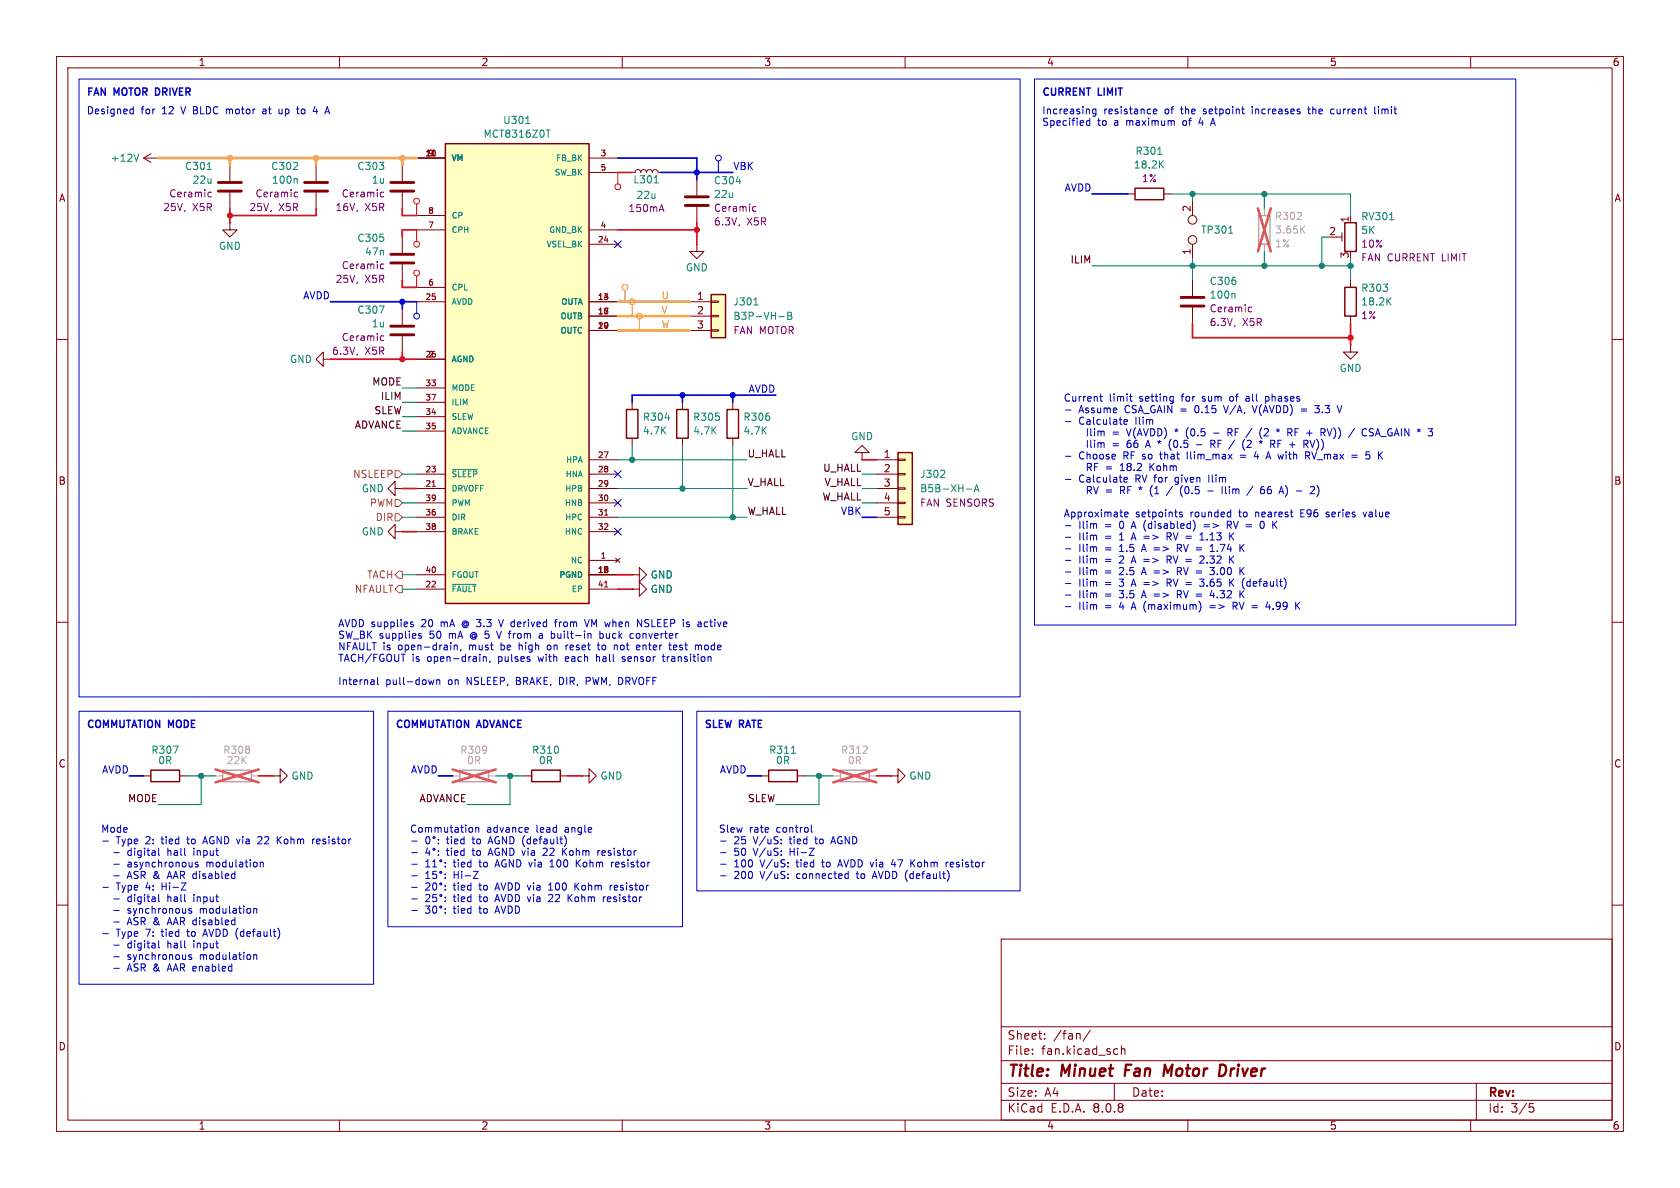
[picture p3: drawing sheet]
<svg xmlns="http://www.w3.org/2000/svg" width="297mm" height="210mm" viewBox="0 0 297 210" stroke-linecap="round" stroke-linejoin="round" font-family="sans-serif">
<g fill="none" stroke="#840000" stroke-width=".18">
<path d="M10 10h277v190h-277zM12 12h273v186h-273zM60 10v2M110 10v2M160 10v2M210 10v2M260 10v2M10 60h2M285 60h2M10 110h2M285 110h2M10 160h2"/>
<path d="M177 166h108v32h-108zM285 160h2M60 198v2M110 198v2M160 198v2M177 194.5h108M177 191.5h108M177 187.5h108M177 181.5h108M182.5 186.3v.1M182.5 185.5v.1M184.7 183.6v.1"/>
<path d="M184.7 182.8v.1M192.7 182.1l-1.2 2M197 191.5v3M197.2 185.4l.4 .1M197.6 186.3l-.4 .1M198.2 185.5l.3-.1 .3 .1 .1 .9M198.2 184.9v1.5M210 198v2M260 198v2M261 191.5v6.5M270.4 195.1h.7M270.5 195.7h.4l.3 .3-.2 .5-.5 .1"/>
</g>
<path d="M199.1 188.2l-.3 2M207.3 188.2l-.9 1.4-.5-1.4-.2 2M216.2 188.2a1.11 1.11 0 0 1 .1 1.9" fill="none" stroke="#840000" stroke-width=".4"/>
<path d="M78.7 25.4h25.4v81.3h-25.4z" fill="#ffffc2"/>
<path d="M78.7 25.4h25.4v81.3h-25.4z" fill="none" stroke="#840000" stroke-width=".25"/>
<g fill="none" stroke="#840000" stroke-width=".18">
<path d="M73.7 27.9h5M73.7 38.1h5M104.1 27.9h5.1M104.1 30.5h5.1M73.7 40.6h5M73.7 53.3h5M73.7 50.8h5M104.1 40.6h5.1M104.1 53.3h5.1M104.1 55.9h5.1M104.1 58.4h5.1M104.1 43.2h5.1"/>
<path d="M73.7 63.5h5M73.7 68.6h5M73.7 73.7h5M73.7 76.2h5M73.7 71.1h5M73.7 86.4h5M73.7 83.8h5M73.7 88.9h5M73.7 91.4h5M73.7 94h5M76.4 86h.6M104.1 86.4h5.1"/>
<path d="M104.1 83.8h5.1M104.1 81.3h5.1M104.1 88.9h5.1M104.1 91.4h5.1M104.1 94h5.1M104.1 99.1h5.1M106.9 91.1h.6M108.8 98.7l.8 .7M109.6 98.7l-.8 .7M73.7 101.6h5M73.7 104.1h5M104.1 101.6h5.1"/>
<path d="M104.1 104.1h5.1M106.9 103.8h.6"/>
</g>
<path d="M93 21.8h.7M96.6 23h.7M96.9 23v1.3M80 83h4.4M80 103.3h4.2" fill="none" stroke="#008484" stroke-width=".18"/>
<path d="M158.7 80h2.6v12.7h-2.6z" fill="#ffffc2"/>
<g fill="none" stroke="#840000" stroke-width=".18">
<path d="M25.4 27.9l1.3 .8M25.4 27.9h2.5M26.7 27.2l-1.3 .7M27.9 27.9h.1M40.6 39.4v1.2h1.3l-1.3 1.3-1.2-1.3h1.2M40.6 39.4h.1M40.6 29.2v2.8M40.6 34v2.8M55.9 29.2v2.8M55.9 34v2.8M71.1 29.2v2.8M71.1 34v2.8"/>
<path d="M111.8 30.5h.5l.1-.4 .4-.1 .3 .1 .2 .4 .1-.4 .4-.1 .3 .1 .2 .4 .1-.4 .4-.1 .4 .1 .1 .4 .2-.4 .3-.1 .4 .1 .1 .4h.5M123.2 31.8v2.7M123.2 36.6v2.8M199.4 34.3h1.3M205.7 34.3h1.3M238.8 38.1v1.3M71.1 41.9v2.8M71.1 46.7v2.8M71.1 54.6v2.8M71.1 59.4v2.8M123.2 43.2v1.3h1.3l-1.3 1.2-1.3-1.2h1.3M123.2 43.2h.1"/>
<path d="M210.8 49.5v2.8M210.8 54.4v2.8M236.2 41.9h1M237.2 41.1v1.6M238.8 49.5v1.3M238.8 55.9v1.3M57.1 63.5v-1.3l-1.2 1.3 1.2 1.3v-1.3h1.3M111.8 71.1v1.3M111.8 77.5v1.2M120.6 71.1v1.3M120.6 77.5v1.2M129.5 71.1v1.3"/>
<path d="M129.5 77.5v1.2M238.8 61v1.2h-1.3l1.3 1.3 1.2-1.3h-1.2M238.8 61h.1M69.8 86.4v-1.3l-1.2 1.3 1.2 1.2v-1.2h1.3M69.8 94v-1.3l-1.2 1.3 1.2 1.3v-1.3h1.3M71.1 86.4h.1M71.1 94h.1M152.4 80h1.3l-1.3-1.3-1.3 1.3h1.3v1.3M152.4 81.3h.1M154.9 81.3h3.8M154.9 83.8h3.8M154.9 86.4h3.8"/>
<path d="M154.9 88.9h3.8M154.9 91.4h3.8M158.7 91.3h1.3v.3h-1.3zM158.7 88.8h1.3v.2h-1.3zM158.7 86.2h1.3v.3h-1.3zM158.7 83.7h1.3v.2h-1.3zM158.7 81.2h1.3v.2h-1.3zM111.8 104.1h1.2v-1.2l1.3 1.2-1.3 1.3v-1.3M111.8 104.1h.1M25.4 137.2h1.3M31.7 137.2h1.3M48.3 137.2h1.2v1.2l1.3-1.2-1.3-1.3v1.3"/>
<path d="M48.3 137.2h.1M92.7 137.2h1.3M99.1 137.2h1.2M102.9 137.2h1.2v1.2l1.3-1.2-1.3-1.3v1.3M102.9 137.2h.1M134.6 137.2h1.3M141 137.2h1.2M157.5 137.2h1.2v1.2l1.3-1.2-1.3-1.3v1.3M157.5 137.2h.1"/>
</g>
<path d="M200.7 33.3h5v2h-5zM237.7 39.4h2.1v5.1h-2.1zM237.7 50.8h2.1v5.1h-2.1zM110.7 72.4h2.1v5.1h-2.1zM119.6 72.4h2.1v5.1h-2.1zM128.5 72.4h2.1v5.1h-2.1zM158.7 80h2.6v12.7h-2.6zM26.7 136.1h5v2.1h-5zM94 136.1h5.1v2.1h-5.1zM135.9 136.1h5.1v2.1h-5.1z" fill="none" stroke="#840000" stroke-width=".25"/>
<g fill="none" stroke="#008484" stroke-width=".18">
<path d="M24.5 27.2l-.4 1.3M36.6 30h.8M52.4 31.5l.1 .2v.7M115.7 32.3h.7M130.2 32.1h.7M204.7 27.3h.7M205.2 29l.5 .7M205.7 28.4l-.7 .8M245.7 38.9h.7M67.1 54.1h.8l-.5 1.3M218.1 51.9l.2 .1v.7M245.4 53.2l.5 .7"/>
<path d="M245.9 52.6l-.7 .8M117.6 73.9h.8M166.9 83.2l.1 .2v.3l-.8 .7h.8M170.8 86.5h1M172.2 86.9l.4-1.2 .5 1.2M172.3 86.6h.7M30.6 131.9h.9l-.6 1.3M139.9 133.2h.7"/>
</g>
<path d="M222.5 38.1h2v5.1h-2zM39.4 136.1h5v2.1h-5zM81.3 136.1h5.1v2.1h-5.1zM148.6 136.1h5.1v2.1h-5.1z" fill="none" stroke="#a1a1a1" stroke-width=".25"/>
<path d="M223.5 36.8v1.3M230.7 39.9l-.8 .8M223.5 43.2v1.3M230.1 40.5l.6 .7M38.1 137.2h1.3M44.4 137.2h1.3M80 137.2h1.3M86.4 137.2h1.2M147.3 137.2h1.3M153.7 137.2h1.2" fill="none" stroke="#a1a1a1" stroke-width=".18"/>
<path d="M222.4 36.8l2.3 7.7M224.7 36.8l-2.3 7.7M38.1 136l7.6 2.3M45.7 136l-7.6 2.3M80 136l7.6 2.3M87.6 136l-7.6 2.3M147.3 136l7.6 2.3M154.9 136l-7.6 2.3" fill="none" stroke="#e65255" stroke-width=".46"/>
<g fill="none" stroke="#840000" stroke-width=".51">
<path d="M38.6 33.8h4.1M38.6 32.3h4.1M53.8 33.8h4.1M53.8 32.3h4.1M69.1 33.8h4.1M69.1 32.3h4.1M121.2 36.3h4M121.2 34.8h4M69.1 46.5h4.1M69.1 45h4.1M69.1 59.2h4.1M69.1 57.7h4.1"/>
<path d="M208.8 54.1h4.1M208.8 52.6h4.1"/>
</g>
<g fill="none" stroke="#840084" stroke-width=".18">
<path d="M37 34h.4M37.4 34.8h-.4M52.2 34h.4M52.6 34.8h-.4M67.5 34h.3M67.8 34.8h-.3M116.7 37h.6M117 36.1l.4 1.3M133.3 36.5l.4 .1M133.7 37.3l-.4 .1M67.5 46.7h.3M67.5 59.4h.3"/>
<path d="M67.8 47.5h-.3M220.9 54.3h.4M221.3 55.1h-.4M67.8 60.2h-.3"/>
</g>
<path d="M125.7 52.1h2.6v7.6h-2.6z" fill="#ffffc2"/>
<g fill="none" stroke="#840000" stroke-width=".18">
<path d="M210.8 35.6v2.5M121.9 53.3h3.8M121.9 55.9h3.8M121.9 58.4h3.8M125.7 58.3h1.3v.2h-1.3zM125.7 55.8h1.3v.2h-1.3zM125.7 53.2h1.3v.3h-1.3zM210.8 43.2v2.5M111.8 101.6h1.2v-1.3l1.3 1.3-1.3 1.3v-1.3M111.8 101.6h.1M111.8 104.1h.1"/>
<circle cx="210.8" cy="38.9" r=".76"/>
<circle cx="210.8" cy="42.4" r=".76"/>
</g>
<path d="M125.7 52.1h2.6v7.6h-2.6z" fill="none" stroke="#840000" stroke-width=".25"/>
<path d="M133.3 53.9h.7M137.7 56h1M139.3 55.2h.4l.2 .2-.2 .4 .2 .1 .1 .3-.2 .3h-.5zM139.3 55.8h.4M217.2 41.2h.8" fill="none" stroke="#008484" stroke-width=".18"/>
<g fill="none" stroke="#ff031a" stroke-width=".18">
<path d="M73.7 36.1v2M109.2 30.5v2M73.7 40.6v2.1M73.7 48.8v2"/>
<circle cx="73.7" cy="35.6" r=".51"/>
<circle cx="109.2" cy="33" r=".51"/>
<circle cx="73.7" cy="43.2" r=".51"/>
<circle cx="73.7" cy="48.3" r=".51"/>
</g>
<g fill="none" stroke="#ffa80e" stroke-width=".18">
<path d="M110.5 51.3v2M111.8 53.8v2.1M113 56.4v2"/>
<circle cx="110.5" cy="50.8" r=".51"/>
<circle cx="111.8" cy="53.3" r=".51"/>
<circle cx="113" cy="55.9" r=".51"/>
</g>
<g fill="none" stroke="#00f" stroke-width=".18">
<path d="M127 28.4v2.1M73.7 53.3v2.1"/>
<circle cx="127" cy="27.9" r=".51"/>
<circle cx="73.7" cy="55.9" r=".51"/>
</g>
<path d="M69.8 88.3h.7l.6 .6-.6 .6h-.7zM69.8 83.2h.7l.6 .6-.6 .7h-.7zM69.8 90.8h.7l.6 .6-.6 .7h-.7zM70.5 103.5h.6v1.3h-.6l-.7-.7zM70.5 101h.6v1.2h-.6l-.7-.6z" fill="none" stroke="#848400" stroke-width=".18"/>
<g fill="none" stroke="#0000c2" stroke-width=".18">
<path d="M14 14h166.3v109.2h-166.3zM23.2 19.3h.4M23.6 18.9v1.2M40 19.3v.8M40.2 19.3l-.2 .1M46.8 19.3h-.3M46.9 19.6h-.3l-.2 .2 .1 .3h.4M49.3 19.9l.2 .2 .4-.1M52.4 19.3h.5M52.6 18.9v1M55.4 19.7h.8M56 19.3v.8"/>
<path d="M182.9 14h85.1v96.5h-85.1zM193.7 19.3v1l-.2 .2h-.3M193.7 19.3h-.3l-.3 .2 .2 .6h.4M203.9 19.7l.6-.1-.1-.3h-.3l-.2 .2 .1 .6h.4M219.5 19.3h.5M221.4 18.9v.1M221.4 19.3v.8M231.2 19.3h.5M231.4 18.9v1l.3 .2M235.8 19.3h-.3l-.3 .2 .2 .6h.4M243 18.9v1l.2 .2M243.7 18.9v.1"/>
<path d="M243.7 19.3v.8M23.6 20.1h-.4M52.8 20.1h.1M192.1 21.4v.6l.2 .2 .4-.1M192.7 20.9v1.3M207.5 21.4l.1 .8M212.3 20.8l-.4 .9h.8M214.1 21.8h.6M214.4 20.9l-.4 1.3M219.9 20.1h.1M188.4 72.5h.9M188.4 74.5h.9"/>
<path d="M194.4 70.1h.5M194.6 69.7v1l.3 .2M196.8 76.4h.9M196.8 76.8h.9M196.8 78.4h.9M196.8 78.8h.9M198.9 74.2l-.2 .1v.5l.2 .2h.3M199.1 74.2l.2 .3-.6 .1M199.1 75.8l.5 1.3M199.6 77.8l-.1 .1a.86 .86 0 0 0 0 1.2h.2M199.7 70.1h.5M199.7 78.3h-.2l-.3 .3"/>
<path d="M199.9 69.7v1l.3 .2M202.5 79.1l.4-1.3 .5 1.3M202.6 78.7h.6M207 70.1h.4M207.4 70.9h-.4M207.4 70.1v1l-.2 .2M207.5 78.3l.2 .7M207.7 76l.3 .1M208 75.8v.3M208 76.1l-.2 .2M208 76.1l.1 .2M208.3 76l-.3 .1"/>
<path d="M209.9 79.9v1.2M209.9 77.3l.2 .2M210.1 75.6l-.1 .1M211.5 78.6h1M214.1 78.5l.6-.1 .1-.1-.1-.3-.6-.2v1.3M214.4 78.5l.4 .6M214.5 76.6h1M215.3 78.4h.5M215.9 77.8h-.6v1.3M216.3 71.7l.4 1.3M217.1 76.5l.6-.1 .1-.2v-.3l-.7-.1v1.3M217.4 76.5l.4 .6"/>
<path d="M217.5 70.1l-.1 .2 .1 .6M220.7 70.1h-.4M220.7 70.4h-.3l-.2 .2 .1 .3h.4M221.2 78.1l-.1 .3-.7 .7h.8M221.4 71.7l.4 1.3M222 79.8l-.3 .9h.8M223.5 75.9l.5-.1 .2 .3-.8 1h.8M223.7 70.1h.4l.2 .1M223.7 70.1v1.2M224.2 79.9l.4 1.2M224.3 70.8l-.2 .1h-.4M228.9 76.4h.5"/>
<path d="M228.9 75.8h.6M230 72.7h1M231.9 79.9l.4 1.2M232.4 77.8l-.4 1.3M232.4 71.7h.8l-.4 .5h.3l.1 .2M233 78l.1 .5M233.1 78.7l-.3 .9M233.2 72.7l-.2 .3h-.4M235.5 75.8l-.4 1.3M235.8 75.6l.2 .2M236 77.3l-.2 .2M237.2 71.7l-.4 1.3"/>
<path d="M241 75.8l-.2 .5 .2 .7M242.1 79.9h-.6v.6M242.6 75.8h.2M242.7 76.6v.3M243.3 76.7h.6M243.6 75.8l-.4 1.3M188.4 80.7h.9M188.4 84.8h.9M188.4 92.9h.9M188.4 95h.9M188.4 97h.9M188.4 99.1h.9"/>
<path d="M198 90.5h.5M198 83.2h.8M198.1 86v1.3M198.1 86.7h.5M198.3 82.1l-.3 .2M198.3 91.4h.2M198.4 81.9v1.3M198.4 86.7l.4 .6M198.7 84.8l.6-.1-.1-.3h-.3l-.2 .2 .1 .6h.4M198.8 90.9l.6-.1v-.2l-.4-.1-.2 .2 .1 .6h.5M203.3 81.9v1.3M203.5 82.5l.5 .7"/>
<path d="M203.7 87.7v.1M204 81.9l-.7 .7M206.3 94.2v1.3M206.3 98.3v1.2M206.3 94.9h.5M206.3 98.9h.5M206.6 94.9l.4 .6M206.6 98.9l.4 .6M207.3 85.9l-1.1 1.7M208.1 96.2v1.3M208.1 96.9h.5M208.4 96.9l.5 .6"/>
<path d="M208.7 86.4v.8l.3 .6M209 90.6l-.3-.1-.2 .2 .1 .2 .4 .1v.3h-.5M209.5 86.5l.1 .7 .3 .1M211.2 92.3l.1 .8-.3 .7M212.1 95.5h.8M212.3 94.5l.2-.3v1.3M212.9 92.7h.9M212.9 93.1h.9M212.9 98.6l-.8 .9h.8M213.5 86.8h1M213.7 84v1.2M213.9 97.5h.8"/>
<path d="M214.2 96.4l-.1 .1M214.3 96.2v1.3M216.1 86v1.3M216.7 86v1.1l.1 .2M217 92.1v1.3M217.3 92.8l.4 .6M217.3 86.4v.9M217.4 98.3v1.2M217.5 90.5l.1 .1M217.5 92.1l.1 .1M217.6 90.1v1.3M217.6 91.3l-.1 .1"/>
<path d="M217.6 92.7l-.6 .1M217.6 94.7l.5 .8M217.6 98.8l.5 .7M218.1 94.2l-.7 .7M218.1 98.3l-.7 .7M219.3 80.5h.9M219.3 80.8h.9M219.4 96.8l.5 .7M219.9 96.2l-.7 .8M221.5 85.9l-1.1 1.7M223.4 92.4v.8l-.3 .2M223.9 80.8h.6"/>
<path d="M224.6 86l-.3 .1a.86 .86 0 0 0 0 1.2l.4-.1 .1-.5-.3-.2h-.2l-.3 .2M229.2 86.8h1M230 90.7h.4M230.6 90.1h-.6v1.3h.6M231.1 80.5l.4 .6M231.5 80.1l-.1 .4h-.6M231.7 86.1l.1-.1 .5 .1 .1 .2-.1 .3M232.8 85.8l.3 .6v.8M234.4 91.3l.4 .1M234.8 90.5l-.4 .2 .1 .2h.3M239 80.5h.9M239 80.8h.9"/>
<path d="M241 90.5l.3 .9 .3-.9M66.7 119.7v1.1l.2 .2M72.6 110.3l.4 .1 .1 .2-.2 .2-.3-.1M72.6 110h.4M74.1 112.3l.4 .2v.2l-.1 .1h-.4M74.1 112h.4M80.3 114v.9M80.3 114.2l.2-.2 .3 .1v.8M81.5 114.8l-.1 .3M81.9 109.9a.58 .58 0 0 0 0 .9M83.3 112a.58 .58 0 0 0 0 .8M85.4 116.2l.2-.1h.3l.1 .8"/>
<path d="M85.4 116.1v.8M86.6 116.9l-.1 .2M87.8 111.6l.4 1.2M88.2 109.5l.4 1.3M91.8 113.6v1.3M92 114l-.2 .2M95.3 112h.5l.1 .8M95.9 112.3h-.4l-.2 .2 .2 .3h.4M97.2 114l-.3 .1-.2 .2 .1 .5 .4 .1M98 109.9h.5M98.5 109.5l-.3 .2v1.1M99.2 119.7h-.3v1.3h.3"/>
<path d="M100.1 116.1l-.2 .2v.4l.2 .2M100.4 114l-.3 .3M100.6 116.4l-.7 .1M103.3 109.5l.5 1.3 .4-1.3M104.1 119.7h-.5v1.3M105.4 115.7v1.2M105.6 114h.5M105.8 113.6v1.1l.3 .2M105.8 116.1l-.4 .1M106.1 112h.3l.3 .2-.2 .6h-.4M106.1 111.6v1.2M109 114l.1 .2v.7"/>
<path d="M110.5 116.1h-.3l-.2 .2 .5 .4M110.5 116.7l-.2 .2h-.3M112.7 109.5l.7 1.3v-1.3M112.9 112h-.3l-.1 .2v.5l.4 .1M112.9 114l.2 .3-.6 .2M113.1 114.8l-.2 .1M114 110.7l.2 .1M114.1 109.6l-.1 .2 .1 .3M117.1 116.1h.4M117.2 115.7v1l.3 .2M119.7 114.2l-.2-.2h-.3l-.1 .2v.6h.5M119.7 114.3l-.6 .2"/>
<path d="M123.7 114l.3 .2v.7M124.6 110.7h.5M124.6 110h.5M188.4 101.1h.9M188.4 103.2h.9M188.4 105.2h.9M188.4 107.2h.9M206.3 102.4v1.2M206.3 103h.5M206.6 103l.4 .6M208.1 100.3v1.3M208.1 104.4v1.3"/>
<path d="M208.1 101h.5M208.1 105.1h.5M208.4 101l.5 .6M208.4 105.1l.5 .6M212.2 106.6l.1 .8-.2 .6M212.9 102.4l-.5 .4 .3 .1 .2 .2M212.9 103.4l-.3 .2h-.3M213.9 107.1h1M213.9 107.4h1M214.2 104.4l-.3 .9h.8M214.5 104.8v.9M214.7 100.3l-.5 .5 .3 .1 .2 .1"/>
<path d="M214.7 101.3l-.3 .3h-.3M217.6 102.9l.5 .7M218 106.5v1.2M218.1 102.4l-.7 .7M218.3 107.1l.4 .6M218.6 107.1h-.6M219.2 104.4v1.3M219.4 100.9l.5 .7M219.4 105l.5 .7M219.9 100.3l-.7 .7M219.9 104.4l-.7 .7M220.5 103.6h.4"/>
<path d="M220.9 102.8h-.4M223.8 107.3h.8M224.4 106.9v.8M229.2 107l.6 .7M229.8 106.5l-.7 .7M14 125.7h52v48.3h-52zM66.1 120.2v.8M66.1 121h-.1M66.1 120.5h-.1M68.6 125.7h52v38.1h-52zM76.7 120.2l-.2 .8-.3-.6M77.2 120.2v.8"/>
<path d="M77.2 120.3l.2-.1h.3l.1 .8M103.6 120.4h.5M123.2 125.7h57.1v31.8h-57.1zM18.2 148.7h1M18.2 156.9h1M28 149.9v1.1l.2 .2M28 158.1v1.1l.2 .2M29.7 154.9h.6M30 154l-.4 1.3M32.9 156.1l-.9 1.2h.9M34.3 150.4v.8M34.3 158.1v.1"/>
<path d="M34.3 158.5v.9M34.5 152.6l.1 .2 .5 .2-.2 .3-.4-.1M36 148.8h.6M36.3 147.9l-.5 1.3M46.1 152.5h.4v.8M46.2 148l-.4-.1-.2 .1M46.2 148.4l-.7 .8h.8M49.2 148.4l.6 .8M49.8 147.9l-.8 .7M55.6 148.3l-.3 .1M56.4 148.3h-.2l-.2 .2v.6l.4 .1M56.6 148.6l-.6 .1"/>
<path d="M72.8 148.7h1M72.8 150.7h1M72.8 152.8h1M72.8 154.8h1M72.8 156.9h1M72.8 158.9h1M75.3 156.2l.5-.1 .2 .3-.8 .9h.8M75.3 158.2l.5-.1 .2 .4-.8 .9h.8M75.3 153.3h.7M75.3 152.3l.3-.3v1.3M75.3 154.4l.3-.4v1.3M75.3 155.3h.7"/>
<path d="M75.3 148.1v.6l.1 .3 .2 .2 .3-.3v-.8M75.6 149.9l-.3 .9h.8M75.9 150.4v.8M76.5 153.3h.7M76.5 152.3l.3-.3v1.3M76.5 148.1l.2 .2 .2-.2M76.7 156.1h.1a.68 .68 0 0 1 .4 .6 .68 .68 0 0 1-.4 .6 .84 .84 0 0 1-.1-1.2zM77.1 154h-.6v.6l.2-.1 .4 .1 .1 .2-.1 .4-.1 .1-.5-.1M77.1 158.1h-.6v.6l.2-.1 .4 .1 .1 .1-.1 .5-.1 .1-.5-.1M77.5 149v.2M77.5 148.4v.1M77.5 150.4v.1"/>
<path d="M77.5 151.1v.1M78.7 153.1v.2M78.7 152.5v.1M78.7 154.5v.1M78.7 155.2v.1M78.7 156.6v.1M78.7 157.2v.1M78.7 158.6v.1M78.7 159.3v.1M83.3 146.3l.3 .2v.4l-.3 .2M83.7 154h.8l-.8 1.3h.8M84.1 146.4l.2-.1h.3v.8"/>
<path d="M84.1 146.3v.8M93.2 146.3l.2 .3-.6 .1M93.4 147.1h-.2M96.7 150.5l-.7 .7h.7M97 157.3h.7M97 156.4l.3-.3v1.2M97.2 153.3h.8M97.5 152.2l-.3 .1M97.5 158.1l-.5 .1M97.6 152v1.3M97.6 158.7l-.7 .7h.8M99.5 149.9v1.3"/>
<path d="M99.6 150.5l.6 .7M100.1 148.3v.5l-.2 .6M100.2 149.9l-.7 .8M100.4 158.1v1.3M100.6 158.7l.6 .7M101.2 158.1l-.8 .7M101.6 156.1v1.2M101.8 156.6l.6 .7M101.9 152v1.3M102.1 152.5l.5 .8M102.4 156.1l-.8 .7M102.6 152l-.7 .7"/>
<path d="M105.7 150.4v.8M106.1 150.4l-.4 .2M106.5 150.4v.8M106.7 158.5v.9M107 150.7l-.6 .1M107 158.5l-.3 .3M107.4 158.6v.7M107.9 156.5v.8M108 158.8l-.6 .2M108.1 152.4v.9M108.2 156.5l-.3 .2M108.5 152.4l-.4 .3"/>
<path d="M108.7 156.6v.7M108.9 152.5v.7M109.2 156.8l-.6 .1M109.4 152.7l-.6 .1M127.4 148.7h1M127.4 150.7h1M127.4 152.8h1M127.4 154.8h1M138.1 149v.2M138.1 148.4v.1M138.1 151.1v.1M138.1 150.4v.1"/>
<path d="M139.3 153.1v.2M139.3 152.5v.1M139.3 155.2v.1M139.3 154.5v.1M143.1 149.9h.8l-.8 1.3h.8M143.4 145.9v1l.2 .2M147 148.8h.6M147.3 147.9l-.4 1.3M148.2 152.9h.6M148.5 152l-.4 1.3M149.6 154.5h.4M150 155.2l-.4 .1"/>
<path d="M150 154v1.3M154.3 154.9h.6M154.6 154l-.4 1.3M157.9 151.9l-.3 .9h.8M161.2 152.5l.6 .8M161.8 152l-.8 .7M167.6 152.4l-.3 .1M168.4 152.4h-.2l-.2 .2v.6l.4 .1M168.6 152.7l-.6 .1M18.2 165h1M20.1 161h1M20.1 171.2h1"/>
<path d="M28 166.3v1.1l.2 .2M29.7 163.1h.6M29.7 171.3h.6M30 162.2l-.4 1.3M30 170.4l-.4 1.3M33.4 161l.4 .1 .1 .2-.2 .1h-.3M33.4 169.1l.4 .2 .1 .1-.2 .2h-.3M33.4 160.6h.4M33.4 168.8h.4M34.3 166.7v.9M36 165.2h.6M36.3 164.3l-.5 1.2"/>
<path d="M44.9 160.6h.4l.1 .8M44.9 168.8h.4l.1 .8M72.8 161h1M75.2 160.2h.8l-.4 .4 .3 .2v.5l-.1 .1-.6-.1M76.6 160.3l.2-.1a.68 .68 0 0 1 .4 .6 .68 .68 0 0 1-.4 .6l-.2-.1-.1-.3zM78.7 160.6v.2M78.7 161.3v.1"/>
<circle cx="76.7" cy="150.1" r=".18"/>
<circle cx="77.9" cy="154.2" r=".18"/>
<circle cx="77.9" cy="156.3" r=".18"/>
<circle cx="77.9" cy="158.3" r=".18"/>
<circle cx="77.9" cy="152.2" r=".18"/>
<circle cx="77.9" cy="160.3" r=".18"/>
</g>
<path d="M27.8 15.6h-.3v1.2h.3" fill="none" stroke="#0000c2" stroke-width=".25"/>
<g fill="none" stroke="#008400" stroke-width=".18">
<path d="M207 34.3h31.8v3.8M210.8 34.3v1.3M223.5 34.3v2.5M193 47h45.8M210.8 45.7v3.8M223.5 44.5v2.5M234.9 41.9h-1.2v5.1M238.8 45.7v3.8M71.1 73.7h2.6M71.1 76.2h2.6M71.1 68.6h2.6M71.1 71.1h2.6"/>
<path d="M111.8 78.7v2.6M120.6 78.7v7.7M129.5 78.7v12.7M71.1 91.4h2.6M71.1 88.9h2.6M71.1 83.8h2.6M109.2 86.4h22.9M109.2 91.4h22.9M109.2 81.3h22.9M152.4 86.4h2.5M152.4 88.9h2.5M152.4 83.8h2.5"/>
<path d="M71.1 101.6h2.6M71.1 104.1h2.6M33 137.2h5.1M35.6 137.2v5h-7.7M87.6 137.2h5.1M90.2 137.2v5h-7.7M142.2 137.2h5.1M144.8 137.2v5h-7.6"/>
</g>
<g fill="none" stroke="#ff031a" stroke-width=".3">
<path d="M40.6 36.8v2.6M55.9 36.8v1.3h-15.3M71.1 36.8v1.3h2.6M109.2 30.5h2.6M123.2 39.4v3.8M71.1 49.5v1.3h2.6M73.7 40.6h-2.6v1.3M109.2 40.6h14M210.8 57.2v2.5h28M238.8 57.2v3.8M58.4 63.5h15.3M71.1 62.2v1.3"/>
<path d="M71.1 86.4h2.6M71.1 94h2.6M152.4 81.3h2.5M109.2 104.1h2.6M109.2 101.6h2.6M45.7 137.2h2.6M100.3 137.2h2.6M154.9 137.2h2.6"/>
</g>
<path d="M109.2 27.9h14v3.9M116.8 30.5h12.7M193 34.3h6.4M58.4 53.3h15.3M71.1 53.3v1.3M120.6 69.9v1.2M129.5 69.9v1.2M137.2 69.9h-25.4v1.2M152.4 91.4h2.5M22.9 137.2h2.5M77.5 137.2h2.5M132.1 137.2h2.5" fill="none" stroke="#00f" stroke-width=".3"/>
<path d="M27.9 27.9h45.8M40.6 27.9v1.3M55.9 27.9v1.3M71.1 27.9v1.3M109.2 58.4h12.7M109.2 53.3h12.7M109.2 55.9h12.7" fill="none" stroke="#ffa80e" stroke-width=".46"/>
<path d="M108.6 42.6l1.2 1.2M109.8 42.6l-1.2 1.2M108.6 83.2l1.2 1.2M108.6 93.4l1.2 1.2M108.6 88.3l1.2 1.2M109.8 83.2l-1.2 1.2M109.8 93.4l-1.2 1.2M109.8 88.3l-1.2 1.2" fill="none" stroke="#000084" stroke-width=".18"/>
<g fill="#008400" stroke="#008400" stroke-width=".18">
<circle cx="129.5" cy="91.4" r=".46"/>
<circle cx="120.6" cy="86.4" r=".46"/>
<circle cx="111.8" cy="81.3" r=".46"/>
<circle cx="233.7" cy="47" r=".46"/>
<circle cx="223.5" cy="47" r=".46"/>
<circle cx="223.5" cy="34.3" r=".46"/>
<circle cx="210.8" cy="34.3" r=".46"/>
<circle cx="238.8" cy="47" r=".46"/>
<circle cx="90.2" cy="137.2" r=".46"/>
<circle cx="35.6" cy="137.2" r=".46"/>
<circle cx="210.8" cy="47" r=".46"/>
<circle cx="144.8" cy="137.2" r=".46"/>
</g>
<g fill="#ff031a" stroke="#ff031a" stroke-width=".18">
<circle cx="123.2" cy="40.6" r=".46"/>
<circle cx="238.8" cy="59.7" r=".46"/>
<circle cx="40.6" cy="38.1" r=".46"/>
<circle cx="71.1" cy="63.5" r=".46"/>
</g>
<g fill="#00f" stroke="#00f" stroke-width=".18">
<circle cx="120.6" cy="69.9" r=".46"/>
<circle cx="123.2" cy="30.5" r=".46"/>
<circle cx="129.5" cy="69.9" r=".46"/>
<circle cx="71.1" cy="53.3" r=".46"/>
</g>
<g fill="#ffa80e" stroke="#ffa80e" stroke-width=".18">
<circle cx="55.9" cy="27.9" r=".46"/>
<circle cx="71.1" cy="27.9" r=".46"/>
<circle cx="40.6" cy="27.9" r=".46"/>
</g>
<g font-size="2.8" fill="#840000">
<text x="178" y="190.9">Title:</text>
<text x="187.7" y="190.9">Minuet</text>
<text x="199.7" y="190.9">Fan</text>
<text x="207.4" y="190.9">Motor</text>
<text x="218" y="190.9">Driver</text>
</g>
<g font-size="2.1" fill="#840000">
<text x="178" y="184">Sheet:</text>
<text x="186.2" y="184">/fan/</text>
<text x="178" y="186.7">File:</text>
<text x="184.1" y="186.7">fan.kicad_sch</text>
<text x="178" y="196.9">KiCad</text>
<text x="178" y="194.1">Size:</text>
<text x="184.7" y="194.1">A4</text>
<text x="185.7" y="196.9">E.D.A.</text>
<text x="193.3" y="196.9">8.0.8</text>
<text x="200" y="194.1">Date:</text>
<text x="263" y="194.3">Rev:</text>
<text x="263" y="196.9">Id:</text>
<text x="267.1" y="196.9">3/5</text>
</g>
<g font-size="1.8" fill="#840000">
<text x="35" y="11.9">1</text>
<text x="85" y="11.9">2</text>
<text x="135" y="11.9">3</text>
<text x="185" y="11.9">4</text>
<text x="235" y="11.9">5</text>
<text x="285" y="11.9">6</text>
<text x="10.3" y="35.9">A</text>
<text x="285.3" y="35.9">A</text>
<text x="210.6" y="37.5" transform="rotate(-90 210.6 37.5)">2</text>
<text x="234.9" y="41.7">2</text>
<text x="238.5" y="39.4" transform="rotate(-90 238.5 39.4)">1</text>
<text x="210.6" y="45.2" transform="rotate(-90 210.6 45.2)">1</text>
<text x="238.5" y="45.8" transform="rotate(-90 238.5 45.8)">3</text>
<text x="123.1" y="53.1">1</text>
<text x="123.1" y="55.6">2</text>
<text x="123.1" y="58.2">3</text>
<text x="156.1" y="81">1</text>
<text x="156.1" y="83.6">2</text>
<text x="10.3" y="85.9">B</text>
<text x="156.1" y="86.1">3</text>
<text x="156.1" y="88.6">4</text>
<text x="285.3" y="85.9">B</text>
<text x="156.1" y="91.2">5</text>
<text x="10.3" y="135.9">C</text>
<text x="285.3" y="135.9">C</text>
<text x="10.3" y="185.9">D</text>
<text x="285.3" y="185.9">D</text>
<text x="35" y="199.9">1</text>
<text x="85" y="199.9">2</text>
<text x="135" y="199.9">3</text>
<text x="185" y="199.9">4</text>
<text x="235" y="199.9">5</text>
<text x="285" y="199.9">6</text>
</g>
<g font-size="1.8" fill="#0000c2">
<text x="15.2" y="17.3">FAN</text>
<text x="20.2" y="17.3">MOTOR</text>
<text x="28" y="17.3">DRIVER</text>
<text x="184.1" y="17.3">CURRENT</text>
<text x="194.2" y="17.3">LIMIT</text>
<text x="15.2" y="20.5">Designed</text>
<text x="24.9" y="20.5">for</text>
<text x="28.8" y="20.5">12</text>
<text x="32.4" y="20.5">V BLDC</text>
<text x="40.6" y="20.5">motor</text>
<text x="47.3" y="20.5">at</text>
<text x="50.3" y="20.5">up</text>
<text x="53.8" y="20.5">to</text>
<text x="56.9" y="20.5">4</text>
<text x="184.1" y="20.5">Increasing</text>
<text x="184.1" y="22.6">Specified</text>
<text x="194" y="22.6">to</text>
<text x="195.1" y="20.5">resistance</text>
<text x="197.1" y="22.6">a</text>
<text x="199.4" y="22.6">maximum</text>
<text x="206" y="20.5">of</text>
<text x="209.1" y="20.5">the</text>
<text x="209.6" y="22.6">of</text>
<text x="212.6" y="22.6">4</text>
<text x="213.2" y="20.5">setpoint</text>
<text x="215" y="22.6">A</text>
<text x="222" y="20.5">increases</text>
<text x="232.2" y="20.5">the</text>
<text x="236.3" y="20.5">current</text>
<text x="244.3" y="20.5">limit</text>
<text x="188" y="71.3">Current</text>
<text x="196.1" y="71.3">limit</text>
<text x="201.6" y="71.3">setting</text>
<text x="209.2" y="71.3">for</text>
<text x="213" y="71.3">sum</text>
<text x="218.1" y="71.3">of</text>
<text x="221.1" y="71.3">all</text>
<text x="224.8" y="71.3">phases</text>
<text x="190.7" y="73.4">Assume</text>
<text x="190.7" y="75.4">Calculate</text>
<text x="192.6" y="77.5">Ilim</text>
<text x="198.9" y="73.4">CSA_GAIN =</text>
<text x="200.1" y="77.5">V(AVDD)</text>
<text x="200.8" y="75.4">Ilim</text>
<text x="208.8" y="77.5">*</text>
<text x="210.9" y="77.5">(0.5</text>
<text x="211.7" y="73.4">0.15</text>
<text x="217.1" y="73.4">V/A,</text>
<text x="218.7" y="77.5">RF /</text>
<text x="222.4" y="73.4">V(AVDD)</text>
<text x="224.7" y="77.5">(2</text>
<text x="228" y="77.5">*</text>
<text x="230.1" y="77.5">RF +</text>
<text x="231.1" y="73.4">=</text>
<text x="233.8" y="73.4">3.3</text>
<text x="236.4" y="77.5">RV))</text>
<text x="241.6" y="77.5">/</text>
<text x="244.1" y="77.5">CSA_GAIN *</text>
<text x="190.7" y="81.6">Choose</text>
<text x="192.6" y="79.5">Ilim</text>
<text x="192.6" y="83.6">RF =</text>
<text x="198.7" y="81.6">RF so</text>
<text x="198.9" y="83.6">18.2</text>
<text x="200.1" y="79.5">66</text>
<text x="203.7" y="79.5">A *</text>
<text x="204.3" y="83.6">Kohm</text>
<text x="205.6" y="81.6">that</text>
<text x="208.1" y="79.5">(0.5</text>
<text x="210.5" y="81.6">Ilim_max</text>
<text x="215.9" y="79.5">RF /</text>
<text x="221.9" y="79.5">(2</text>
<text x="222.8" y="81.6">4</text>
<text x="225.2" y="79.5">*</text>
<text x="225.2" y="81.6">A with</text>
<text x="227.3" y="79.5">RF +</text>
<text x="232.4" y="81.6">RV_max</text>
<text x="233.6" y="79.5">RV))</text>
<text x="240.8" y="81.6">=</text>
<text x="243.6" y="81.6">5</text>
<text x="190.7" y="85.6">Calculate</text>
<text x="192.6" y="87.7">RV =</text>
<text x="198.9" y="87.7">RF *</text>
<text x="200.8" y="85.6">RV for</text>
<text x="204.6" y="87.7">(1</text>
<text x="208.2" y="85.6">given</text>
<text x="210.3" y="87.7">(0.5</text>
<text x="214.3" y="85.6">Ilim</text>
<text x="218.1" y="87.7">Ilim</text>
<text x="222.8" y="87.7">/</text>
<text x="225.3" y="87.7">66</text>
<text x="232" y="87.7">-</text>
<text x="188" y="91.8">Approximate</text>
<text x="190.7" y="93.8">Ilim</text>
<text x="190.7" y="95.9">Ilim</text>
<text x="195.4" y="93.8">=</text>
<text x="195.4" y="95.9">=</text>
<text x="198.2" y="93.8">0</text>
<text x="198.2" y="95.9">1</text>
<text x="200.6" y="93.8">A (disabled)</text>
<text x="200.6" y="95.9">A =&gt;</text>
<text x="200.7" y="91.8">setpoints</text>
<text x="207.1" y="95.9">RV =</text>
<text x="210.6" y="91.8">rounded</text>
<text x="213.4" y="95.9">1.13</text>
<text x="213.7" y="93.8">=&gt;</text>
<text x="218" y="93.8">RV =</text>
<text x="219.4" y="91.8">to</text>
<text x="222.4" y="91.8">nearest</text>
<text x="224.3" y="93.8">0</text>
<text x="230.6" y="91.8">E96</text>
<text x="235.3" y="91.8">series</text>
<text x="242.1" y="91.8">value</text>
<text x="190.7" y="97.9">Ilim</text>
<text x="190.7" y="100">Ilim</text>
<text x="190.7" y="102">Ilim</text>
<text x="195.4" y="97.9">=</text>
<text x="195.4" y="100">=</text>
<text x="195.4" y="102">=</text>
<text x="198.2" y="97.9">1.5</text>
<text x="198.2" y="100">2</text>
<text x="198.2" y="102">2.5</text>
<text x="200.6" y="100">A =&gt;</text>
<text x="202.4" y="97.9">A =&gt;</text>
<text x="202.4" y="102">A =&gt;</text>
<text x="207.1" y="100">RV =</text>
<text x="209" y="97.9">RV =</text>
<text x="209" y="102">RV =</text>
<text x="213.4" y="100">2.32</text>
<text x="215.2" y="97.9">1.74</text>
<text x="215.2" y="102">3.00</text>
<text x="190.7" y="104">Ilim</text>
<text x="190.7" y="106.1">Ilim</text>
<text x="195.4" y="104">=</text>
<text x="195.4" y="106.1">=</text>
<text x="198.2" y="104">3</text>
<text x="198.2" y="106.1">3.5</text>
<text x="200.6" y="104">A =&gt;</text>
<text x="202.4" y="106.1">A =&gt;</text>
<text x="207.1" y="104">RV =</text>
<text x="209" y="106.1">RV =</text>
<text x="213.4" y="104">3.65</text>
<text x="215.2" y="106.1">4.32</text>
<text x="218.8" y="104">K</text>
<text x="221.3" y="104">(default)</text>
<text x="59.7" y="111.1">AVDD supplies</text>
<text x="59.7" y="113.1">SW_BK supplies</text>
<text x="74.6" y="111.1">20</text>
<text x="76.1" y="113.1">50</text>
<text x="78.2" y="111.1">mA</text>
<text x="79.7" y="113.1">mA</text>
<text x="82.2" y="111.1">@ 3.3</text>
<text x="83.6" y="113.1">@ 5</text>
<text x="88.8" y="113.1">V from</text>
<text x="89.2" y="111.1">V derived</text>
<text x="96.6" y="113.1">a</text>
<text x="98.9" y="113.1">built-in</text>
<text x="99.4" y="111.1">from</text>
<text x="104.9" y="111.1">VM when</text>
<text x="107.7" y="113.1">buck</text>
<text x="113.3" y="113.1">converter</text>
<text x="114.5" y="111.1">NSLEEP</text>
<text x="122.8" y="111.1">is</text>
<text x="125.6" y="111.1">active</text>
<text x="190.7" y="108.1">Ilim</text>
<text x="195.4" y="108.1">=</text>
<text x="198.2" y="108.1">4</text>
<text x="200.6" y="108.1">A (maximum)</text>
<text x="214.7" y="108.1">=&gt;</text>
<text x="219" y="108.1">RV =</text>
<text x="225.3" y="108.1">4.99</text>
<text x="59.7" y="115.2">NFAULT is</text>
<text x="59.7" y="117.2">TACH/FGOUT</text>
<text x="70.5" y="115.2">open-drain,</text>
<text x="72.8" y="117.2">is</text>
<text x="75.6" y="117.2">open-drain,</text>
<text x="83.2" y="115.2">must</text>
<text x="88.4" y="117.2">pulses</text>
<text x="89" y="115.2">be</text>
<text x="92.4" y="115.2">high</text>
<text x="95.6" y="117.2">with</text>
<text x="97.6" y="115.2">on</text>
<text x="100.6" y="117.2">each</text>
<text x="101.1" y="115.2">reset</text>
<text x="106.3" y="117.2">hall</text>
<text x="107" y="115.2">to</text>
<text x="110" y="115.2">not</text>
<text x="111.1" y="117.2">sensor</text>
<text x="114.2" y="115.2">enter</text>
<text x="118.5" y="117.2">transition</text>
<text x="120.2" y="115.2">test</text>
<text x="125" y="115.2">mode</text>
<text x="59.7" y="121.3">Internal</text>
<text x="68.2" y="121.3">pull-down</text>
<text x="79.3" y="121.3">on</text>
<text x="82.8" y="121.3">NSLEEP,</text>
<text x="91.7" y="121.3">BRAKE,</text>
<text x="99.5" y="121.3">DIR,</text>
<text x="104.5" y="121.3">PWM, DRVOFF</text>
<text x="15.2" y="129">COMMUTATION MODE</text>
<text x="69.8" y="129">COMMUTATION ADVANCE</text>
<text x="124.5" y="129">SLEW RATE</text>
<text x="17.8" y="147.5">Mode</text>
<text x="20.5" y="149.6">Type</text>
<text x="25.9" y="149.6">2:</text>
<text x="28.9" y="149.6">tied</text>
<text x="33.6" y="149.6">to</text>
<text x="36.6" y="149.6">AGND via</text>
<text x="46.7" y="149.6">22</text>
<text x="50.2" y="149.6">Kohm</text>
<text x="56.7" y="149.6">resistor</text>
<text x="72.4" y="147.5">Commutation</text>
<text x="79.1" y="149.6">tied</text>
<text x="83.8" y="149.6">to</text>
<text x="86" y="147.5">advance</text>
<text x="86.9" y="149.6">AGND (default)</text>
<text x="94.9" y="147.5">lead</text>
<text x="100.2" y="147.5">angle</text>
<text x="127" y="147.5">Slew</text>
<text x="129.7" y="149.6">25</text>
<text x="132.5" y="147.5">rate</text>
<text x="133.3" y="149.6">V/uS:</text>
<text x="137.4" y="147.5">control</text>
<text x="139.9" y="149.6">tied</text>
<text x="144.6" y="149.6">to</text>
<text x="147.7" y="149.6">AGND</text>
<text x="20.1" y="151.6">-</text>
<text x="20.1" y="153.7">-</text>
<text x="20.1" y="155.7">-</text>
<text x="22.9" y="151.6">digital</text>
<text x="22.9" y="153.7">asynchronous</text>
<text x="22.9" y="155.7">ASR &amp;</text>
<text x="30.1" y="151.6">hall</text>
<text x="30.3" y="155.7">AAR disabled</text>
<text x="34.9" y="151.6">input</text>
<text x="37" y="153.7">modulation</text>
<text x="79.1" y="151.6">tied</text>
<text x="80.3" y="153.7">tied</text>
<text x="80.3" y="155.7">Hi-Z</text>
<text x="83.8" y="151.6">to</text>
<text x="85" y="153.7">to</text>
<text x="86.9" y="151.6">AGND via</text>
<text x="88.1" y="153.7">AGND via</text>
<text x="96.9" y="151.6">22</text>
<text x="98.1" y="153.7">100</text>
<text x="100.5" y="151.6">Kohm</text>
<text x="102.9" y="153.7">Kohm</text>
<text x="106.9" y="151.6">resistor</text>
<text x="109.3" y="153.7">resistor</text>
<text x="129.7" y="151.6">50</text>
<text x="129.7" y="153.7">100</text>
<text x="129.7" y="155.7">200</text>
<text x="133.3" y="151.6">V/uS:</text>
<text x="134.5" y="153.7">V/uS:</text>
<text x="134.5" y="155.7">V/uS:</text>
<text x="139.9" y="151.6">Hi-Z</text>
<text x="141.1" y="153.7">tied</text>
<text x="141.1" y="155.7">connected</text>
<text x="145.8" y="153.7">to</text>
<text x="148.9" y="153.7">AVDD via</text>
<text x="151.9" y="155.7">to</text>
<text x="155" y="155.7">AVDD (default)</text>
<text x="158.7" y="153.7">47</text>
<text x="162.3" y="153.7">Kohm</text>
<text x="168.7" y="153.7">resistor</text>
<text x="20.1" y="159.8">-</text>
<text x="20.5" y="157.8">Type</text>
<text x="22.9" y="159.8">digital</text>
<text x="22.9" y="161.8">synchronous</text>
<text x="25.9" y="157.8">4:</text>
<text x="28.9" y="157.8">Hi-Z</text>
<text x="30.1" y="159.8">hall</text>
<text x="34.9" y="159.8">input</text>
<text x="35.8" y="161.8">modulation</text>
<text x="80.3" y="157.8">tied</text>
<text x="80.3" y="159.8">tied</text>
<text x="80.3" y="161.8">tied</text>
<text x="85" y="157.8">to</text>
<text x="85" y="159.8">to</text>
<text x="85" y="161.8">to</text>
<text x="88.1" y="157.8">AVDD via</text>
<text x="88.1" y="159.8">AVDD via</text>
<text x="88.1" y="161.8">AVDD</text>
<text x="97.9" y="157.8">100</text>
<text x="97.9" y="159.8">22</text>
<text x="101.4" y="159.8">Kohm</text>
<text x="102.7" y="157.8">Kohm</text>
<text x="107.9" y="159.8">resistor</text>
<text x="109.1" y="157.8">resistor</text>
<text x="20.1" y="163.9">-</text>
<text x="20.1" y="168">-</text>
<text x="20.5" y="165.9">Type</text>
<text x="22.9" y="163.9">ASR &amp;</text>
<text x="22.9" y="168">digital</text>
<text x="25.9" y="165.9">7:</text>
<text x="28.9" y="165.9">tied</text>
<text x="30.1" y="168">hall</text>
<text x="30.3" y="163.9">AAR disabled</text>
<text x="33.6" y="165.9">to</text>
<text x="34.9" y="168">input</text>
<text x="36.6" y="165.9">AVDD (default)</text>
<text x="20.1" y="170">-</text>
<text x="22.9" y="170">synchronous</text>
<text x="22.9" y="172.1">ASR &amp;</text>
<text x="30.3" y="172.1">AAR enabled</text>
<text x="35.8" y="170">modulation</text>
</g>
<g font-size="1.8" fill="#008484">
<text x="88.9" y="22.1">U301</text>
<text x="19.5" y="28.8">+12V</text>
<text x="85.4" y="24.5">MCT8316Z0T</text>
<text x="200.3" y="30">18.2K</text>
<text x="200.6" y="27.6">R301</text>
<text x="32.6" y="30.2">C301</text>
<text x="33.9" y="32.7">22u</text>
<text x="47.8" y="30.2">C302</text>
<text x="48" y="32.7">100n</text>
<text x="63.1" y="30.2">C303</text>
<text x="65.6" y="32.7">1u</text>
<text x="111.9" y="32.6">L301</text>
<text x="112.4" y="35.4">22u</text>
<text x="126.1" y="32.8">C304</text>
<text x="126.1" y="35.2">22u</text>
<text x="212.2" y="41.5">TP301</text>
<text x="240.5" y="39.1">RV301</text>
<text x="240.5" y="41.6">5K</text>
<text x="38.6" y="44.4">GND</text>
<text x="63.1" y="42.9">C305</text>
<text x="64.4" y="45.4">47n</text>
<text x="121.2" y="48.2">GND</text>
<text x="213.8" y="50.6">C306</text>
<text x="213.8" y="53">100n</text>
<text x="240.5" y="51.8">R303</text>
<text x="63.1" y="55.6">C307</text>
<text x="65.6" y="58.1">1u</text>
<text x="129.5" y="54.2">J301</text>
<text x="129.5" y="56.7">B3P-VH-B</text>
<text x="240.5" y="54.2">18.2K</text>
<text x="51.2" y="64.4">GND</text>
<text x="236.7" y="66">GND</text>
<text x="113.5" y="74.6">R304</text>
<text x="113.5" y="77">4.7K</text>
<text x="122.4" y="74.6">R305</text>
<text x="122.4" y="77">4.7K</text>
<text x="131.3" y="74.6">R306</text>
<text x="131.3" y="77">4.7K</text>
<text x="150.4" y="78">GND</text>
<text x="63.9" y="87.2">GND</text>
<text x="162.6" y="84.7">J302</text>
<text x="162.6" y="87.2">B5B-XH-A</text>
<text x="63.9" y="94.8">GND</text>
<text x="114.9" y="105">GND</text>
<text x="114.9" y="102.5">GND</text>
<text x="26.7" y="133.5">R307</text>
<text x="27.9" y="135.3">0R</text>
<text x="94" y="133.5">R310</text>
<text x="95.2" y="135.3">0R</text>
<text x="135.9" y="133.5">R311</text>
<text x="137.1" y="135.3">0R</text>
<text x="51.4" y="138">GND</text>
<text x="106.1" y="138">GND</text>
<text x="160.7" y="138">GND</text>
</g>
<g font-size="1.8" fill="#840084">
<text x="29.8" y="35.1">Ceramic</text>
<text x="45.1" y="35.1">Ceramic</text>
<text x="60.3" y="35.1">Ceramic</text>
<text x="201.8" y="32.4">1%</text>
<text x="28.7" y="37.5">25V,</text>
<text x="34" y="37.5">X5R</text>
<text x="44" y="37.5">25V,</text>
<text x="49.3" y="37.5">X5R</text>
<text x="59.2" y="37.5">16V,</text>
<text x="64.5" y="37.5">X5R</text>
<text x="111" y="37.7">150mA</text>
<text x="126.1" y="37.6">Ceramic</text>
<text x="126.1" y="40.1">6.3V,</text>
<text x="132" y="40.1">X5R</text>
<text x="60.3" y="47.8">Ceramic</text>
<text x="240.5" y="44">10%</text>
<text x="240.5" y="46.4">FAN CURRENT LIMIT</text>
<text x="59.2" y="50.2">25V,</text>
<text x="64.5" y="50.2">X5R</text>
<text x="129.5" y="59.3">FAN MOTOR</text>
<text x="213.8" y="55.4">Ceramic</text>
<text x="213.8" y="57.8">6.3V,</text>
<text x="219.6" y="57.8">X5R</text>
<text x="240.5" y="56.6">1%</text>
<text x="58.6" y="62.9">6.3V,</text>
<text x="60.3" y="60.5">Ceramic</text>
<text x="64.5" y="62.9">X5R</text>
<text x="162.6" y="89.8">FAN SENSORS</text>
</g>
<g font-size="1.8" fill="#00f">
<text x="129.5" y="30.1">VBK</text>
<text x="188.1" y="33.9">AVDD</text>
<text x="53.5" y="53">AVDD</text>
<text x="132.2" y="69.5">AVDD</text>
<text x="148.6" y="91.1">VBK</text>
<text x="17.9" y="136.8">AVDD</text>
<text x="72.5" y="136.8">AVDD</text>
<text x="127.2" y="136.8">AVDD</text>
</g>
<g font-size="1.8" fill="#a1a1a1">
<text x="225.3" y="39.1">R302</text>
<text x="225.3" y="41.5">3.65K</text>
<text x="225.3" y="43.9">1%</text>
<text x="39.4" y="133.5">R308</text>
<text x="40" y="135.3">22K</text>
<text x="81.3" y="133.5">R309</text>
<text x="82.5" y="135.3">0R</text>
<text x="148.6" y="133.5">R312</text>
<text x="149.8" y="135.3">0R</text>
</g>
<g font-size="1.8">
<text x="189.1" y="46.6">ILIM</text>
<text x="65.7" y="68.2">MODE</text>
<text x="67.2" y="70.8">ILIM</text>
<text x="62.6" y="75.9">ADVANCE</text>
<text x="66.1" y="73.3">SLEW</text>
<text x="132.1" y="80.9">U_HALL</text>
<text x="145.4" y="83.5">U_HALL</text>
<text x="132.1" y="86">V_HALL</text>
<text x="145.3" y="88.6">W_HALL</text>
<text x="145.7" y="86">V_HALL</text>
<text x="132.1" y="91.1">W_HALL</text>
<text x="22.5" y="141.9">MODE</text>
<text x="74.1" y="141.9">ADVANCE</text>
<text x="132.1" y="141.9">SLEW</text>
</g>
<g font-size="1.8" fill="#ffa80e">
<text x="116.8" y="53">U</text>
<text x="116.8" y="58.1">W</text>
<text x="116.8" y="55.5">V</text>
</g>
<g font-size="1.8" fill="#848400">
<text x="62.3" y="84.7">NSLEEP</text>
<text x="65.3" y="89.8">PWM</text>
<text x="66.3" y="92.3">DIR</text>
<text x="62.6" y="105">NFAULT</text>
<text x="64.8" y="102.5">TACH</text>
</g>
<g font-size="1.4" fill="#840000">
<text x="75.1" y="27.7">10</text>
<text x="75.1" y="27.7">11</text>
<text x="75.6" y="27.7">9</text>
<text x="106.1" y="27.7">3</text>
<text x="106.1" y="30.2">5</text>
<text x="75.6" y="40.4">7</text>
<text x="75.6" y="37.8">8</text>
<text x="106.1" y="40.4">4</text>
<text x="105.6" y="42.9">24</text>
<text x="75.1" y="53.1">25</text>
<text x="75.6" y="50.5">6</text>
<text x="105.6" y="53.1">13</text>
<text x="106.4" y="53.1">4</text>
<text x="105.6" y="55.6">16</text>
<text x="105.6" y="58.2">19</text>
<text x="106.4" y="55.6">7</text>
<text x="75.1" y="63.2">26</text>
<text x="75.6" y="63.2">2</text>
<text x="75.1" y="68.3">33</text>
<text x="75.1" y="70.9">37</text>
<text x="75.1" y="73.4">34</text>
<text x="75.1" y="75.9">35</text>
<text x="75.1" y="83.6">23</text>
<text x="105.6" y="81">27</text>
<text x="105.6" y="83.6">28</text>
<text x="75.1" y="86.1">21</text>
<text x="75.1" y="88.6">39</text>
<text x="105.6" y="86.1">29</text>
<text x="105.6" y="88.6">30</text>
<text x="75.1" y="91.2">36</text>
<text x="75.1" y="93.7">38</text>
<text x="105.6" y="91.2">31</text>
<text x="105.6" y="93.7">32</text>
<text x="75.1" y="101.3">40</text>
<text x="105.6" y="101.3">12</text>
<text x="106.1" y="98.8">1</text>
<text x="106.4" y="101.3">8</text>
<text x="75.1" y="103.9">22</text>
<text x="105.6" y="103.9">41</text>
</g>
<g font-size="1.4" fill="#008484">
<text x="79.8" y="28.7">VM</text>
<text x="98.2" y="28.7">FB_BK</text>
<text x="97.9" y="31.2">SW_BK</text>
<text x="79.8" y="41.4">CPH</text>
<text x="79.8" y="38.8">CP</text>
<text x="97" y="41.4">GND_BK</text>
<text x="96.5" y="43.9">VSEL_BK</text>
<text x="79.8" y="51.5">CPL</text>
<text x="79.8" y="54.1">AVDD</text>
<text x="99" y="56.6">OUTB</text>
<text x="99" y="59.2">OUTC</text>
<text x="99.1" y="54.1">OUTA</text>
<text x="79.8" y="64.2">AGND</text>
<text x="79.8" y="69.3">MODE</text>
<text x="79.8" y="71.9">ILIM</text>
<text x="79.8" y="74.4">SLEW</text>
<text x="79.8" y="76.9">ADVANCE</text>
<text x="99.9" y="82">HPA</text>
<text x="79.8" y="87.1">DRVOFF</text>
<text x="79.8" y="84.6">~{SLEEP}</text>
<text x="79.8" y="89.6">PWM</text>
<text x="99.7" y="89.6">HNB</text>
<text x="99.8" y="87.1">HPB</text>
<text x="99.9" y="84.6">HNA</text>
<text x="79.8" y="92.2">DIR</text>
<text x="79.8" y="94.7">BRAKE</text>
<text x="99.7" y="94.7">HNC</text>
<text x="99.8" y="92.2">HPC</text>
<text x="100.8" y="99.8">NC</text>
<text x="79.8" y="104.9">~{FAULT}</text>
<text x="79.8" y="102.3">FGOUT</text>
<text x="98.8" y="102.3">PGND</text>
<text x="100.9" y="104.9">EP</text>
</g>
</svg>
